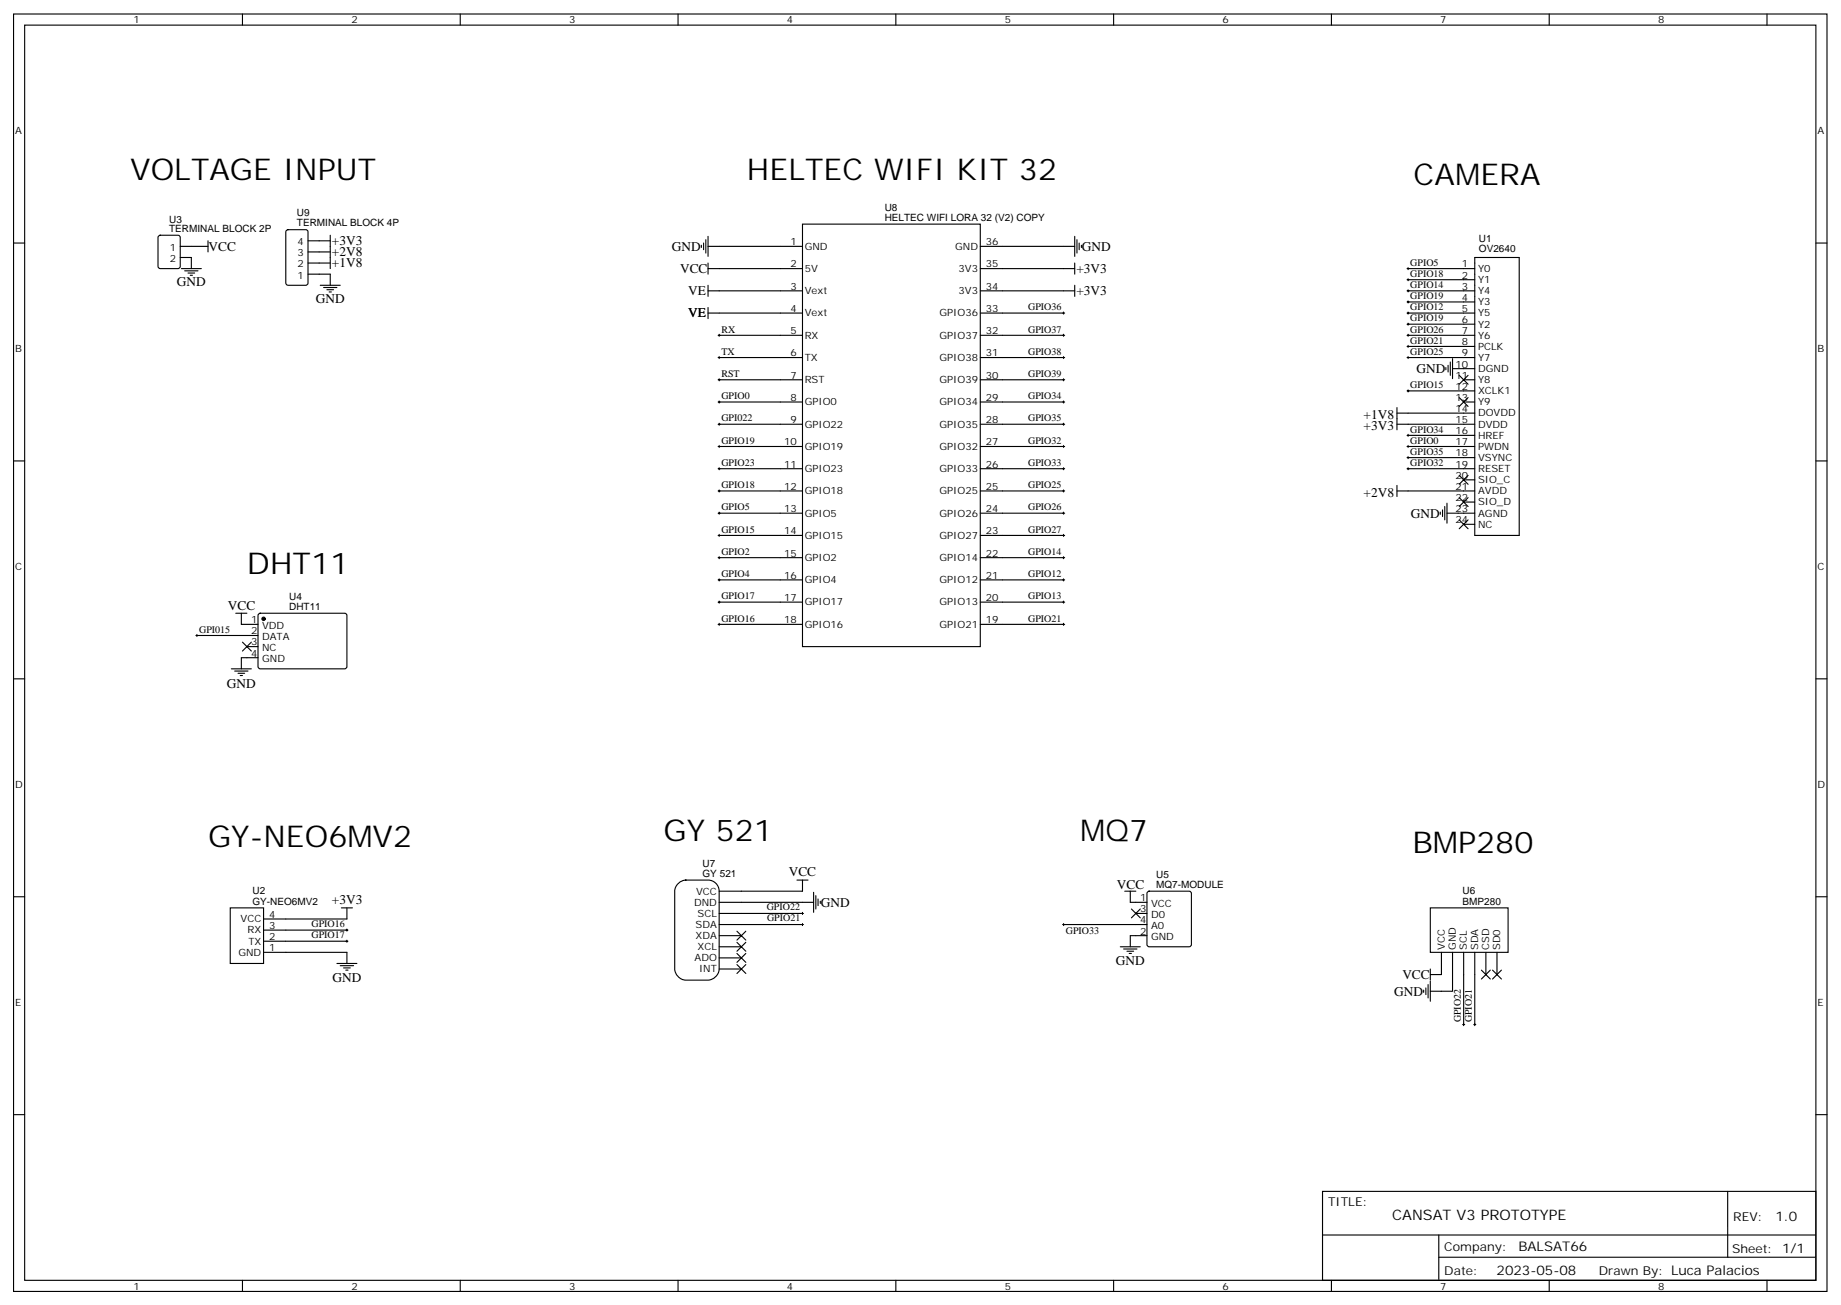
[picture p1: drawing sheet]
<svg xmlns="http://www.w3.org/2000/svg" width="584mm" height="414mm" viewBox="0 0 584 414" stroke-linecap="round" stroke-linejoin="round" font-family="sans-serif">
<g fill="none" stroke="#000" stroke-width=".35">
<path d="M4.3 4.4h575.7v405.4h-575.7zM7.8 8h568.7v398.3h-568.7zM77 4.4v3.6M146.1 4.4v3.6M215.3 4.4v3.6M284.4 4.4v3.6M353.6 4.4v3.6M422.7 4.4v3.6M491.8 4.4v3.6M561 4.4v3.6M4.3 77.1h3.5M50.4 74.9l.5-.3h5.6l.7 .5v9.4l-.4 .7h-5.9l-.7-.4v-9.4z"/>
<path d="M57.2 78.2h8.8M66 76.4v3.5M91 73.1l.4-.2h5.7l.6 .4 .1 16.5-.5 .7h-5.9l-.6-.4-.1-16.5zM97.8 79.9h7M97.8 76.4h7M104.8 74.6v10.6M222.7 77.8v.7M223.4 77.1v2.1M224.1 76.1v4.2M224.8 78.2h30M224.8 75v6.4M254.8 71.1h56.4v134.1h-56.4z"/>
<path d="M311.2 78.2h30M341.2 75v6.4M341.9 76.1v4.2M342.6 77.1v2.1M343.3 77.8v.7M576.5 77.1h3.5M57.2 81.7h3.5v3.5M57.6 85.2h6.3M58.6 85.9h4.3M59.7 86.6h2.1M60.4 87.3h.7M97.8 83.5h7"/>
<path d="M97.8 87h7v3.5M101.7 90.5h6.3M102.7 91.2h4.3M103.8 91.9h2.1M104.5 92.6h.7M224.8 85.2h30M224.8 92.3h30M224.8 99.3h30M224.8 83.5v3.5M224.8 90.5v3.6M224.8 97.6v3.5M311.2 85.2h30"/>
<path d="M311.2 92.3h30M311.2 99.3h26.5M341.2 83.5v3.5M341.2 90.5v3.6M447 85.2h21.2M447 88.8h21.2M447 92.3h21.2M447 95.8h21.2M447 99.3h21.2M468.2 81.7h14.1v88.2h-14.1zM228.3 106.4h26.5M228.3 113.5h26.5"/>
<path d="M311.2 106.4h26.5M311.2 113.5h26.5M447 102.9h21.2M447 106.4h21.2M447 109.9h21.2M447 113.5h21.2M459 116.6v.7M459.7 115.9v2.1M460.4 114.9v4.2M461.2 117h7M461.2 113.8v6.4M463.3 119.1l2.8 2.8"/>
<path d="M466.1 119.1l-2.8 2.8M228.3 120.5h26.5M228.3 127.6h26.5M228.3 134.6h26.5M311.2 120.5h26.5M311.2 127.6h26.5M311.2 134.6h26.5M443.5 131.1h24.7M443.5 134.6h24.7M443.5 129.3v7.1M447 124h21.2M447 138.1h21.2"/>
<path d="M463.3 126.2l2.8 2.8M464.7 120.5h3.5M464.7 127.6h3.5M466.1 126.2l-2.8 2.8M4.3 146.3h3.5M228.3 141.7h26.5M228.3 148.7h26.5M228.3 155.8h26.5M311.2 141.7h26.5M311.2 148.7h26.5M311.2 155.8h26.5M443.5 155.8h24.7"/>
<path d="M443.5 154v3.6M447 141.7h21.2M447 145.2h21.2M447 148.7h21.2M459.4 159.7v6.3M463.3 157.9l2.8 2.8M463.3 150.8l2.8 2.9M464.7 152.3h3.5M464.7 159.3h3.5M466.1 157.9l-2.8 2.8M466.1 150.8l-2.8 2.9M576.5 146.3h3.5"/>
<path d="M228.3 162.8h26.5M228.3 169.9h26.5M228.3 177h26.5M311.2 162.8h26.5M311.2 169.9h26.5M311.2 177h26.5M457.3 162.5v.7M458 161.8v2.1M458.7 160.7v4.3M459.4 162.8h8.8M463.3 165l2.8 2.8M464.7 166.4h3.5"/>
<path d="M466.1 165l-2.8 2.8M74.9 194.6h3.5M76.6 194.6v3.5h5.3M82.1 194.8l.5-.2h27.1l.4 .7v16.5l-.7 .4h-27.1l-.4-.7v-16.2zM228.3 198.1h26.5M228.3 184h26.5M228.3 191.1h26.5M311.2 198.1h26.5M311.2 184h26.5M311.2 191.1h26.5M4.3 215.4h3.5M62.5 201.6h19.4"/>
<path d="M73.4 212.2h6.4M74.5 212.9h4.2M75.6 213.6h2.1M76.3 214.3h.7M77 203.8l2.8 2.8M78.4 205.2h3.5M79.8 203.8l-2.8 2.8M81.9 208.7h-5.3v3.5M576.5 215.4h3.5M253 279.3h3.5M254.8 279.3v3.5h-26.5M4.3 284.6h3.5"/>
<path d="M73.1 288.1h10.6v17.6h-10.6zM83.7 295.1h26.4M83.7 298.7h26.4M108.4 288.1h3.5M110.1 288.1v3.5h-26.4M215.4 280.3l1.1-.8 1.2-.2h7.1a3.5 3.5 0 0 1 3.5 3.5v24.7a3.8 3.8 0 0 1-3.5 3.5h-7.1a3.8 3.8 0 0 1-3.5-3.5v-24.7a3.5 3.5 0 0 1 1.2-2.5zM228.3 286.3h30M228.3 293.4h26.5M228.3 289.8h26.5M228.3 296.9h7.1M234 299l2.8 2.8M234 295.5l2.8 2.8"/>
<path d="M236.8 299l-2.8 2.8M236.8 295.5l-2.8 2.8M258.3 283.1v6.4M259 284.2v4.2M259.7 285.3v2.1M260.4 286v.7M337.7 293.4h26.4M357.1 282.8h3.5M358.8 282.8v3.5h5.3M359.2 288.4l2.8 2.9M360.6 289.8h3.5M362 288.4l-2.8 2.9"/>
<path d="M364.1 296.9h-5.3v3.5M364.4 283l.4-.2h12.7l.5 .2 .2 .5v16.2l-.2 .5-.5 .2h-12.7l-.5-.2-.2-.5v-16.2zM454.1 288.1h24.7v14.1h-24.7zM576.5 284.6h3.5M83.7 302.2h26.4v3.5M107 305.7h6.3M108 306.4h4.3M109.1 307.1h2.1M109.8 307.8h.7M228.3 300.4h7.1M228.3 304h7.1M228.3 307.5h7.1"/>
<path d="M234 306.1l2.8 2.8M234 302.5l2.8 2.9M236.8 306.1l-2.8 2.8M236.8 302.5l-2.8 2.9M355.7 300.4h6.3M356.7 301.1h4.3M357.8 301.8h2.1M358.5 302.5h.7M452 314.2v.7M452.7 313.5v2.1M453.4 312.4v4.3M454.1 307.5v3.5"/>
<path d="M454.1 311.4v6.3M457.6 302.2v7h-3.5M461.2 302.2v12.3h-7.1M464.7 302.2v22.9M468.2 302.2v22.9M470.3 307.8l2.8 2.9M471.7 302.2v7M473.1 307.8l-2.8 2.9M473.9 307.8l2.8 2.9M475.3 302.2v7M476.7 307.8l-2.8 2.9M4.3 353.7h3.5"/>
<path d="M576.5 353.7h3.5M419.9 378h156.6v28.3h-156.6zM548.5 378.1v20.8M419.9 391.9h156.5M456.8 398.9h119.6M456.8 391.9v14.1M77 406.3v3.5M146.1 406.3v3.5M215.3 406.3v3.5M284.4 406.3v3.5M353.6 406.3v3.5M422.7 406.3v3.5"/>
<path d="M491.8 406.3v3.5M561 406.3v3.5"/>
</g>
<g fill="none" stroke="#000" stroke-width=".32">
<path d="M337.3 99.3h.7M337.7 99v.7M446.7 85.2h.7M446.7 88.8h.7M446.7 95.8h.7M446.7 92.3h.7M446.7 99.3h.7M447 84.9v.7M447 88.4v.7M447 91.9v.7M447 95.5v.7M447 99v.7"/>
<path d="M228 106.4h.7M228 113.5h.7M228.3 106v.8M228.3 113.1v.7M337.3 106.4h.7M337.3 113.5h.7M337.7 106v.8M337.7 113.1v.7M446.7 102.9h.7M446.7 106.4h.7M446.7 113.5h.7M446.7 109.9h.7"/>
<path d="M447 102.5v.7M447 106v.8M447 109.6v.7M447 113.1v.7M228 134.6h.7M228 127.6h.7M228 120.5h.7M228.3 120.2v.7M228.3 127.2v.7M228.3 134.3v.7M337.3 134.6h.7M337.3 127.6h.7"/>
<path d="M337.3 120.5h.7M337.7 120.2v.7M337.7 127.2v.7M337.7 134.3v.7M446.7 138.1h.7M446.7 124h.7M447 123.7v.7M447 137.8v.7M228 148.7h.7M228 141.7h.7M228 155.8h.7M228.3 141.3v.7"/>
<path d="M228.3 148.4v.7M228.3 155.4v.7M337.3 148.7h.7M337.3 141.7h.7M337.3 155.8h.7M337.7 141.3v.7M337.7 148.4v.7M337.7 155.4v.7M446.7 145.2h.7M446.7 148.7h.7M446.7 141.7h.7M447 141.3v.7"/>
<path d="M447 144.9v.7M447 148.4v.7M228 177h.7M228 162.8h.7M228 169.9h.7M228.3 162.5v.7M228.3 169.5v.8M228.3 176.6v.7M337.3 177h.7M337.3 162.8h.7M337.3 169.9h.7M337.7 162.5v.7"/>
<path d="M337.7 169.5v.8M337.7 176.6v.7M228 184h.7M228 198.1h.7M228 191.1h.7M228.3 183.7v.7M228.3 190.7v.7M228.3 197.8v.7M337.3 184h.7M337.3 198.1h.7M337.3 191.1h.7M337.7 183.7v.7"/>
<path d="M337.7 190.7v.7M337.7 197.8v.7M62.2 201.6h.7M62.5 201.3v.7M109.8 295.1h.7M109.8 298.7h.7M110.1 294.8v.7M110.1 298.3v.7M254.4 293.4h.7M254.4 289.8h.7M254.8 289.5v.7M254.8 293v.7"/>
<path d="M337.3 293.4h.7M337.7 293v.7M464.3 325.1h.7M464.7 324.8v.7M467.9 325.1h.7M468.2 324.8v.7"/>
</g>
<circle cx="83.7" cy="196.4" r=".53" fill="#000" stroke="#000" stroke-width=".35"/>
<g font-size="9.5">
<text x="41.3" y="57">VOLTAGE INPUT</text>
<text x="237.1" y="57">HELTEC WIFI KIT 32</text>
<text x="448.8" y="58.8">CAMERA</text>
<text x="78.4" y="182.2">DHT11</text>
<text x="66" y="268.7">GY-NEO6MV2</text>
<text x="210.7" y="266.9">GY 521</text>
<text x="343" y="266.9">MQ7</text>
<text x="448.4" y="270.6">BMP280</text>
</g>
<text font-size="4.6" x="442" y="387.1">CANSAT V3 PROTOTYPE</text>
<g font-size="4.2">
<text x="105.4" y="77.8">+3V3</text>
<text x="66.2" y="79.6">VCC</text>
<text x="105.4" y="81.4">+2V8</text>
<text x="213.3" y="79.6">GND</text>
<text x="343.5" y="79.6">GND</text>
<text x="105.4" y="84.9">+1V8</text>
<text x="215.9" y="86.6">VCC</text>
<text x="341.7" y="86.6">+3V3</text>
<text x="56.2" y="90.9">GND</text>
<text x="218.5" y="93.7">VE</text>
<text x="341.7" y="93.7">+3V3</text>
<text x="100.3" y="96.2">GND</text>
<text x="218.5" y="100.7">VE</text>
<text x="449.7" y="118.4">GND</text>
<text x="432.9" y="136.4">+3V3</text>
<text x="432.9" y="132.9">+1V8</text>
<text x="432.9" y="157.6">+2V8</text>
<text x="447.9" y="164.3">GND</text>
<text x="72.4" y="193.5">VCC</text>
<text x="72" y="218.2">GND</text>
<text x="250.4" y="278">VCC</text>
<text x="105.4" y="286.8">+3V3</text>
<text x="260.6" y="287.7">GND</text>
<text x="354.6" y="282.1">VCC</text>
<text x="105.6" y="311.7">GND</text>
<text x="354.3" y="306.1">GND</text>
<text x="445.2" y="310.7">VCC</text>
<text x="442.6" y="316">GND</text>
<text x="563.7" y="387.3">1.0</text>
<text x="482.1" y="396.9">BALSAT66</text>
<text x="475.1" y="404.7">2023-05-08</text>
</g>
<g font-size="3.9">
<text x="421.6" y="382.6">TITLE:</text>
<text x="550.3" y="387.3">REV:</text>
<text x="458.5" y="396.8">Company:</text>
<text x="549.9" y="397.4">Sheet: 1/1</text>
<text x="458.5" y="404.5">Date:</text>
<text x="507.6" y="404.6">Drawn By: Luca Palacios</text>
</g>
<g font-size="3.2">
<text x="42.4" y="7.4">1</text>
<text x="111.5" y="7.4">2</text>
<text x="180.7" y="7.4">3</text>
<text x="249.8" y="7.4">4</text>
<text x="319" y="7.4">5</text>
<text x="388.1" y="7.4">6</text>
<text x="457.3" y="7.4">7</text>
<text x="526.4" y="7.4">8</text>
<text x="4.8" y="42.5">A</text>
<text x="577" y="42.5">A</text>
<text x="53.7" y="70.7">U3</text>
<text x="94.3" y="71.8">TERMINAL BLOCK 4P</text>
<text x="94.3" y="68.6">U9</text>
<text x="280.9" y="70.1">HELTEC WIFI LORA 32 (V2) COPY</text>
<text x="280.9" y="66.8">U8</text>
<text x="53.7" y="73.6">TERMINAL BLOCK 2P</text>
<text x="94.5" y="77.8">4</text>
<text x="251" y="77.8">1</text>
<text x="313" y="77.8">36</text>
<text x="469.5" y="76.7">U1</text>
<text x="53.9" y="79.6">1</text>
<text x="53.9" y="83.1">2</text>
<text x="94.5" y="81.4">3</text>
<text x="255.5" y="79.2">GND</text>
<text x="303.2" y="79.2">GND</text>
<text x="469.5" y="80.1">OV2640</text>
<text x="94.5" y="84.9">2</text>
<text x="94.5" y="88.4">1</text>
<text x="251" y="84.9">2</text>
<text x="255.5" y="86.3">5V</text>
<text x="304.3" y="86.3">3V3</text>
<text x="313" y="84.9">35</text>
<text x="447.7" y="84.3">GPIO5</text>
<text x="447.7" y="87.9">GPIO18</text>
<text x="464.1" y="84.9">1</text>
<text x="464.1" y="88.4">2</text>
<text x="469.3" y="86.3">Y0</text>
<text x="469.3" y="89.8">Y1</text>
<text x="251" y="91.9">3</text>
<text x="255.5" y="93.3">Vext</text>
<text x="304.3" y="93.3">3V3</text>
<text x="313" y="91.9">34</text>
<text x="447.7" y="94.9">GPIO19</text>
<text x="447.7" y="91.4">GPIO14</text>
<text x="464.1" y="91.9">3</text>
<text x="464.1" y="95.5">4</text>
<text x="469.3" y="93.3">Y4</text>
<text x="251" y="99">4</text>
<text x="255.5" y="100.4">Vext</text>
<text x="298.3" y="100.4">GPIO36</text>
<text x="313" y="99">33</text>
<text x="326.4" y="98.5">GPIO36</text>
<text x="447.7" y="102">GPIO19</text>
<text x="447.7" y="98.5">GPIO12</text>
<text x="464.1" y="99">5</text>
<text x="469.3" y="96.9">Y3</text>
<text x="469.3" y="100.4">Y5</text>
<text x="229" y="105.5">RX</text>
<text x="251" y="106">5</text>
<text x="255.5" y="107.5">RX</text>
<text x="298.3" y="107.5">GPIO37</text>
<text x="313" y="106">32</text>
<text x="326.4" y="105.5">GPIO37</text>
<text x="447.7" y="105.5">GPIO26</text>
<text x="464.1" y="102.5">6</text>
<text x="464.1" y="106">7</text>
<text x="469.3" y="103.9">Y2</text>
<text x="469.3" y="107.5">Y6</text>
<text x="4.8" y="111.7">B</text>
<text x="229" y="112.6">TX</text>
<text x="251" y="113.1">6</text>
<text x="313" y="113.1">31</text>
<text x="326.4" y="112.6">GPIO38</text>
<text x="447.7" y="112.6">GPIO25</text>
<text x="447.7" y="109">GPIO21</text>
<text x="464.1" y="109.6">8</text>
<text x="464.1" y="113.1">9</text>
<text x="469.3" y="111">PCLK</text>
<text x="577" y="111.7">B</text>
<text x="229" y="119.6">RST</text>
<text x="255.5" y="114.5">TX</text>
<text x="298.3" y="114.5">GPIO38</text>
<text x="326.4" y="119.6">GPIO39</text>
<text x="462.1" y="116.6">10</text>
<text x="469.3" y="114.5">Y7</text>
<text x="469.3" y="118">DGND</text>
<text x="251" y="120.2">7</text>
<text x="255.5" y="121.6">RST</text>
<text x="298.3" y="121.6">GPIO39</text>
<text x="313" y="120.2">30</text>
<text x="447.7" y="123.2">GPIO15</text>
<text x="462.1" y="120.2">11</text>
<text x="462.1" y="123.7">12</text>
<text x="469.3" y="121.6">Y8</text>
<text x="469.3" y="125.1">XCLK1</text>
<text x="229" y="126.7">GPIO0</text>
<text x="251" y="127.2">8</text>
<text x="255.5" y="128.6">GPIO0</text>
<text x="298.3" y="128.6">GPIO34</text>
<text x="313" y="127.2">29</text>
<text x="326.4" y="126.7">GPIO34</text>
<text x="462.1" y="127.2">13</text>
<text x="462.1" y="130.7">14</text>
<text x="469.3" y="128.6">Y9</text>
<text x="229" y="133.7">GPI022</text>
<text x="251" y="134.3">9</text>
<text x="255.5" y="135.7">GPIO22</text>
<text x="298.3" y="135.7">GPIO35</text>
<text x="313" y="134.3">28</text>
<text x="326.4" y="133.7">GPIO35</text>
<text x="447.7" y="137.3">GPIO34</text>
<text x="462.1" y="134.3">15</text>
<text x="462.1" y="137.8">16</text>
<text x="469.3" y="132.2">DOVDD</text>
<text x="469.3" y="135.7">DVDD</text>
<text x="229" y="140.8">GPIO19</text>
<text x="249" y="141.3">10</text>
<text x="255.5" y="142.7">GPIO19</text>
<text x="298.3" y="142.7">GPIO32</text>
<text x="313" y="141.3">27</text>
<text x="326.4" y="140.8">GPIO32</text>
<text x="447.7" y="140.8">GPIO0</text>
<text x="462.1" y="141.3">17</text>
<text x="469.3" y="139.2">HREF</text>
<text x="469.3" y="142.7">PWDN</text>
<text x="229" y="147.8">GPIO23</text>
<text x="249" y="148.4">11</text>
<text x="255.5" y="149.8">GPIO23</text>
<text x="298.3" y="149.8">GPIO33</text>
<text x="313" y="148.4">26</text>
<text x="326.4" y="147.8">GPIO33</text>
<text x="447.7" y="144.3">GPIO35</text>
<text x="447.7" y="147.8">GPIO32</text>
<text x="462.1" y="144.9">18</text>
<text x="462.1" y="148.4">19</text>
<text x="469.3" y="146.3">VSYNC</text>
<text x="469.3" y="149.8">RESET</text>
<text x="229" y="154.9">GPIO18</text>
<text x="249" y="155.4">12</text>
<text x="313" y="155.4">25</text>
<text x="326.4" y="154.9">GPIO25</text>
<text x="462.1" y="151.9">20</text>
<text x="462.1" y="155.4">21</text>
<text x="469.3" y="153.3">SIO_C</text>
<text x="229" y="162">GPIO5</text>
<text x="255.5" y="156.8">GPIO18</text>
<text x="298.3" y="156.8">GPIO25</text>
<text x="326.4" y="162">GPIO26</text>
<text x="462.1" y="159">22</text>
<text x="469.3" y="156.8">AVDD</text>
<text x="469.3" y="160.4">SIO_D</text>
<text x="249" y="162.5">13</text>
<text x="255.5" y="163.9">GPIO5</text>
<text x="298.3" y="163.9">GPIO26</text>
<text x="313" y="162.5">24</text>
<text x="462.1" y="162.5">23</text>
<text x="462.1" y="166">24</text>
<text x="469.3" y="163.9">AGND</text>
<text x="469.3" y="167.4">NC</text>
<text x="229" y="169">GPIO15</text>
<text x="249" y="169.5">14</text>
<text x="255.5" y="171">GPIO15</text>
<text x="298.3" y="171">GPIO27</text>
<text x="313" y="169.5">23</text>
<text x="326.4" y="169">GPIO27</text>
<text x="229" y="176.1">GPIO2</text>
<text x="249" y="176.6">15</text>
<text x="255.5" y="178">GPIO2</text>
<text x="298.3" y="178">GPIO14</text>
<text x="313" y="176.6">22</text>
<text x="326.4" y="176.1">GPIO14</text>
<text x="4.8" y="180.8">C</text>
<text x="229" y="183.1">GPIO4</text>
<text x="249" y="183.7">16</text>
<text x="255.5" y="185.1">GPIO4</text>
<text x="298.3" y="185.1">GPIO12</text>
<text x="313" y="183.7">21</text>
<text x="326.4" y="183.1">GPIO12</text>
<text x="577" y="180.8">C</text>
<text x="91.8" y="190.4">U4</text>
<text x="229" y="190.2">GPIO17</text>
<text x="249" y="190.7">17</text>
<text x="313" y="190.7">20</text>
<text x="326.4" y="190.2">GPIO13</text>
<text x="79.7" y="197.8">1</text>
<text x="91.8" y="193.5">DHT11</text>
<text x="229" y="197.2">GPIO16</text>
<text x="249" y="197.8">18</text>
<text x="255.5" y="192.1">GPIO17</text>
<text x="298.3" y="192.1">GPIO13</text>
<text x="313" y="197.8">19</text>
<text x="326.4" y="197.2">GPIO21</text>
<text x="63.2" y="200.8">GPI015</text>
<text x="79.7" y="201.3">2</text>
<text x="83.2" y="199.5">VDD</text>
<text x="83.2" y="203.1">DATA</text>
<text x="255.5" y="199.2">GPIO16</text>
<text x="298.3" y="199.2">GPIO21</text>
<text x="79.7" y="204.8">3</text>
<text x="79.7" y="208.4">4</text>
<text x="83.2" y="206.6">NC</text>
<text x="83.2" y="210.1">GND</text>
<text x="4.8" y="250">D</text>
<text x="577" y="250">D</text>
<text x="223" y="275">U7</text>
<text x="223" y="278.2">GY 521</text>
<text x="367.1" y="281.7">MQ7-MODULE</text>
<text x="367.1" y="278.6">U5</text>
<text x="80.2" y="287">GY-NEO6MV2</text>
<text x="80.2" y="283.8">U2</text>
<text x="220.3" y="287.4">DND</text>
<text x="221" y="283.8">VCC</text>
<text x="361.9" y="286">1</text>
<text x="365.4" y="287.7">VCC</text>
<text x="464.3" y="287">BMP280</text>
<text x="464.3" y="283.8">U6</text>
<text x="76.4" y="292.7">VCC</text>
<text x="85.4" y="291.3">4</text>
<text x="221.5" y="290.9">SCL</text>
<text x="243.4" y="288.6">GPIO22</text>
<text x="243.5" y="292.1">GPIO21</text>
<text x="361.9" y="289.5">3</text>
<text x="361.9" y="293">4</text>
<text x="365.4" y="291.3">D0</text>
<text x="78.6" y="296.2">RX</text>
<text x="78.8" y="299.7">TX</text>
<text x="85.4" y="294.8">3</text>
<text x="85.4" y="298.3">2</text>
<text x="98.9" y="294.3">GPIO16</text>
<text x="98.9" y="297.8">GPIO17</text>
<text x="220.8" y="298">XDA</text>
<text x="220.8" y="294.4">SDA</text>
<text x="338.4" y="296.5">GPIO33</text>
<text x="361.9" y="296.5">2</text>
<text x="365.4" y="298.3">GND</text>
<text x="365.4" y="294.8">A0</text>
<text x="75.7" y="303.2">GND</text>
<text x="85.4" y="301.8">1</text>
<text x="220.5" y="305">ADO</text>
<text x="221.5" y="301.5">XCL</text>
<text x="458.7" y="301.5" transform="rotate(-90 458.7 301.5)">VCC</text>
<text x="462.2" y="301.5" transform="rotate(-90 462.2 301.5)">GND</text>
<text x="465.7" y="301.5" transform="rotate(-90 465.7 301.5)">SCL</text>
<text x="469.3" y="301.5" transform="rotate(-90 469.3 301.5)">SDA</text>
<text x="472.8" y="301.5" transform="rotate(-90 472.8 301.5)">CSD</text>
<text x="476.3" y="301.5" transform="rotate(-90 476.3 301.5)">SD0</text>
<text x="221.9" y="308.5">INT</text>
<text x="4.8" y="319.1">E</text>
<text x="577" y="319.1">E</text>
<text x="463.8" y="324.4" transform="rotate(-90 463.8 324.4)">GPIO22</text>
<text x="467.3" y="324.4" transform="rotate(-90 467.3 324.4)">GPIO21</text>
<text x="42.4" y="409.3">1</text>
<text x="111.5" y="409.3">2</text>
<text x="180.7" y="409.3">3</text>
<text x="249.8" y="409.3">4</text>
<text x="319" y="409.3">5</text>
<text x="388.1" y="409.3">6</text>
<text x="457.3" y="409.3">7</text>
<text x="526.4" y="409.3">8</text>
</g>
</svg>
